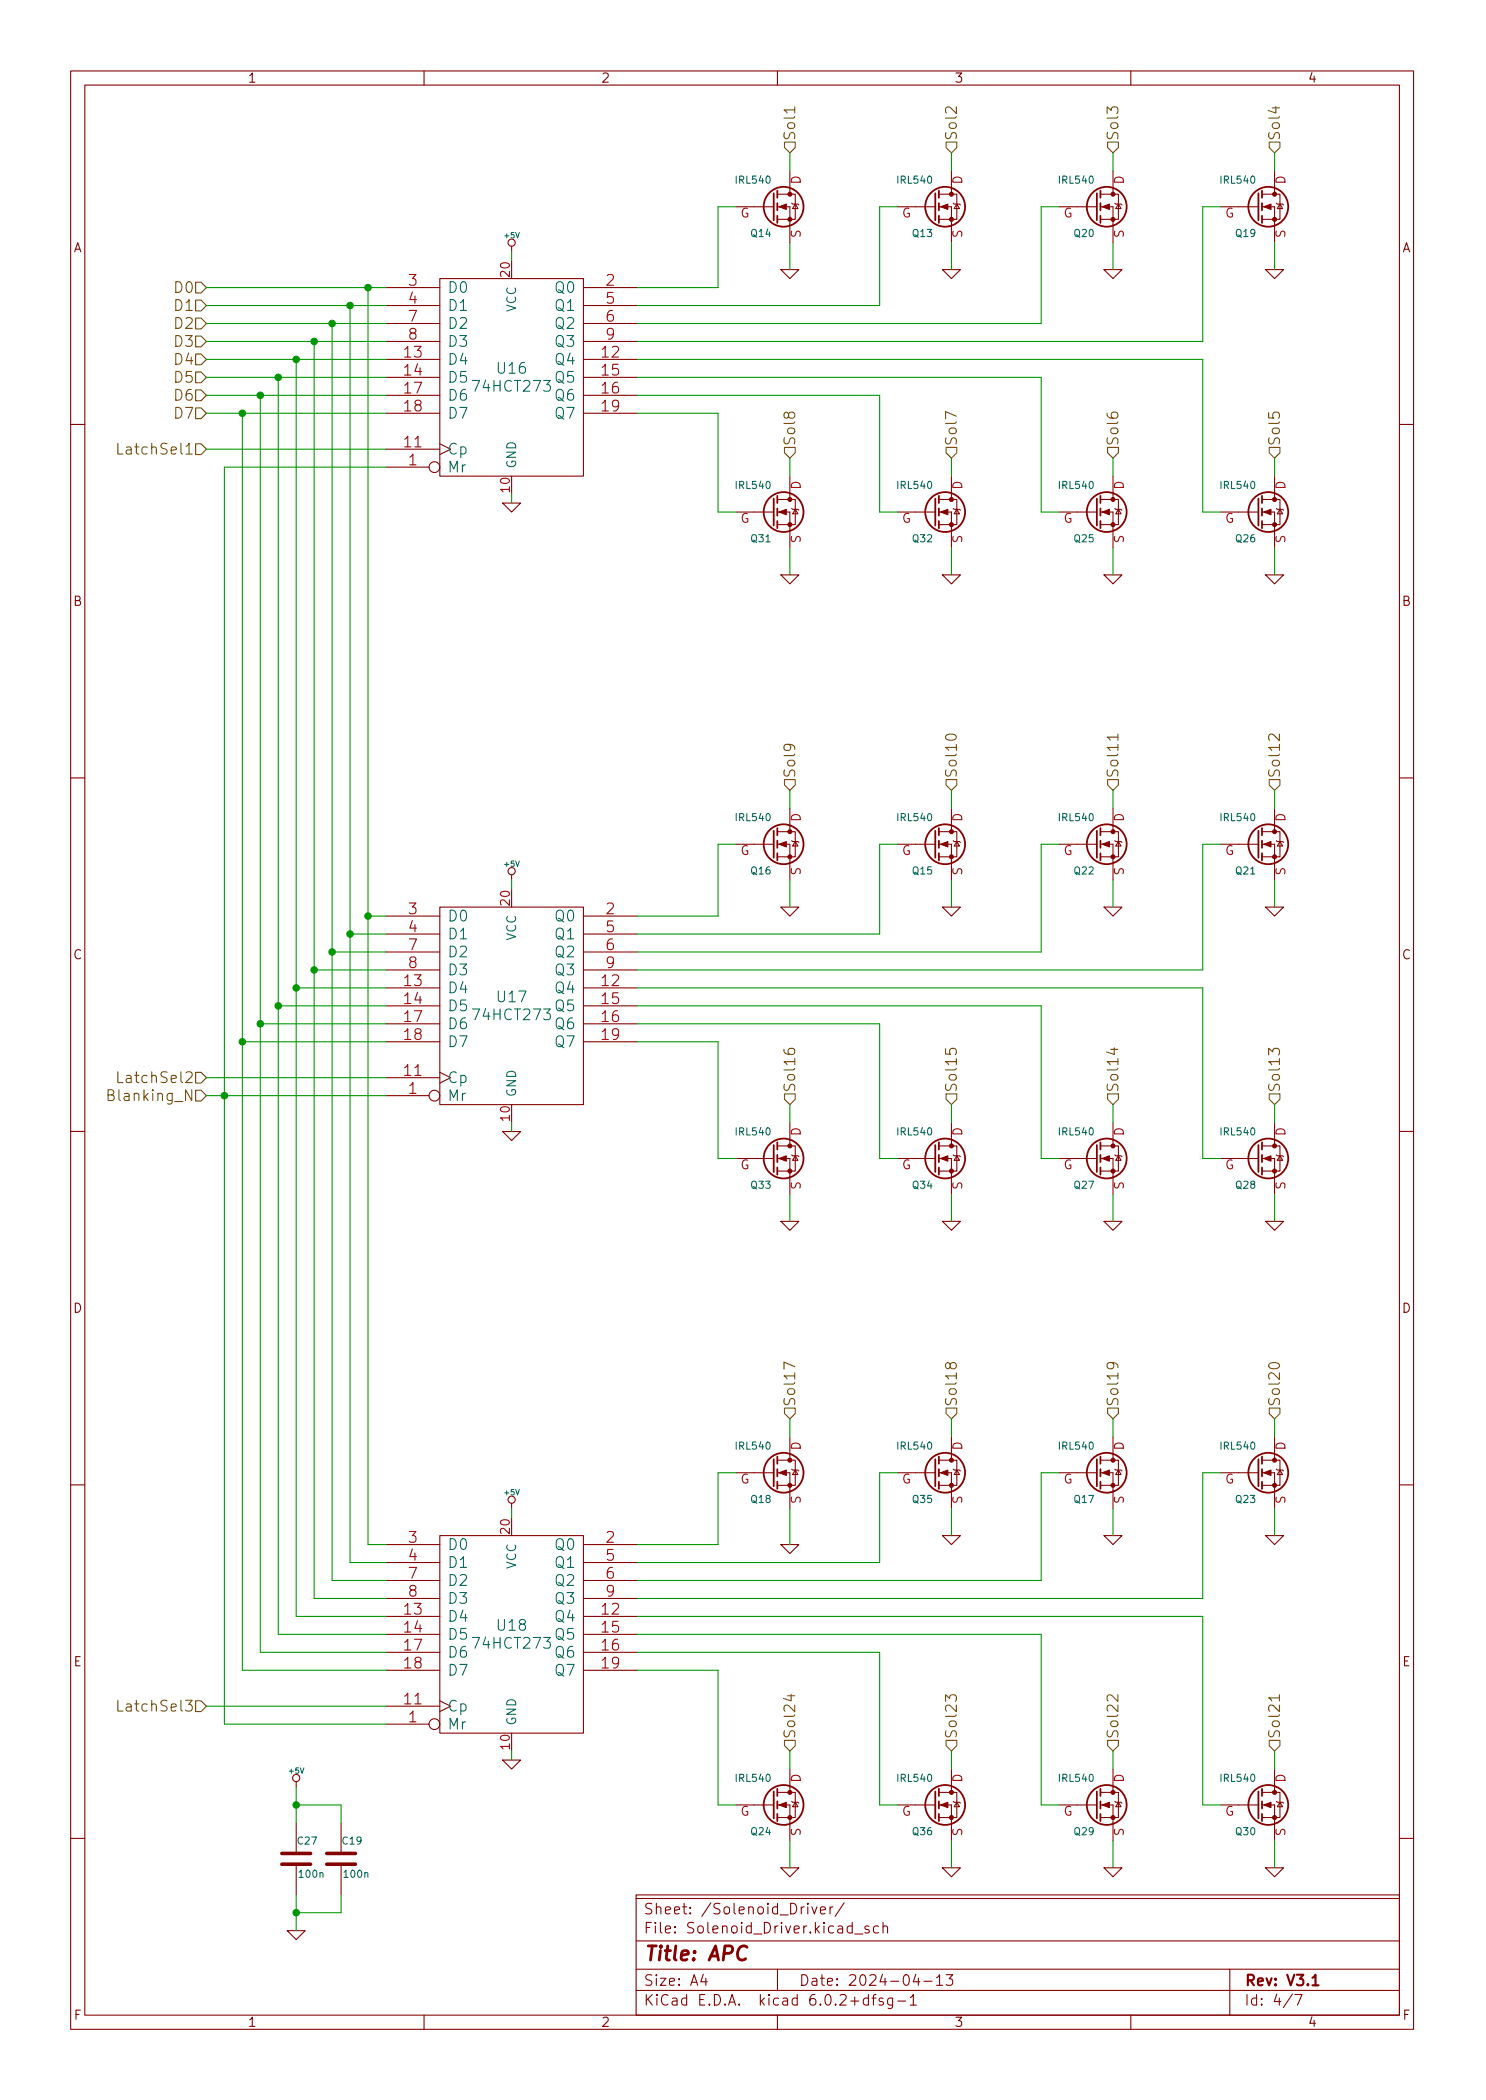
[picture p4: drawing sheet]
<svg xmlns="http://www.w3.org/2000/svg" width="210mm" height="297mm" viewBox="0 0 210 297" stroke-linecap="round" stroke-linejoin="round" font-family="sans-serif">
<g fill="none" stroke="#840000" stroke-width=".15">
<path d="M10 10h190v277h-190zM12 12h186v273h-186zM60 10v2M110 10v2M160 10v2M62.2 39.4h20.3v27.9h-20.3zM72.4 34.8v.8M104.1 29.2h5.4M110 29.2h1.8v5.1M110 27.5h1.8M110.5 38.1h2.5l-1.2 1.3zM111.8 27.5h.7v3.5h-2.5"/>
<path d="M111.8 24.2v3.3M112 28.7l.1 .2h.8l.1 .1M112.5 28.9l.4 .6h-.8zM127 29.2h5.3M132.8 29.2h1.8v5.1M132.8 27.5h1.8M133.3 38.1h2.6l-1.3 1.3zM134.6 27.5h.8v3.5h-2.6M134.6 24.2v3.3M134.9 28.7l.1 .2h.8l.1 .1M135.4 28.9l.4 .6h-.8zM149.9 29.2h5.3"/>
<path d="M155.7 29.2h1.8v5.1M155.7 27.5h1.8M156.2 38.1h2.5l-1.2 1.3zM157.5 27.5h.7v3.5h-2.5M157.5 24.2v3.3M157.7 28.7l.2 .2h.7l.1 .1M158.2 28.9l.4 .6h-.7zM172.7 29.2h5.4M178.6 29.2h1.7v5.1M178.6 27.5h1.7M179.1 38.1h2.5l-1.3 1.3zM180.3 27.5h.8v3.5h-2.5"/>
<path d="M180.3 24.2v3.3M180.6 28.7l.1 .2h.8l.1 .1M181.1 28.9l.4 .6h-.8zM54.6 50.8h7.6M54.6 53.4h7.6M54.6 55.9h7.6M54.6 58.5h7.6M54.6 40.7h7.6M54.6 43.2h7.6M54.6 45.8h7.6M54.6 48.3h7.6M82.5 50.8h7.7"/>
<path d="M82.5 53.4h7.7M82.5 55.9h7.7M82.5 58.5h7.7M82.5 40.7h7.7M82.5 43.2h7.7M82.5 45.8h7.7M82.5 48.3h7.7M10 60h2M54.6 66.1h6.1M54.6 63.5h7.6M62.2 62.8l1.6 .7-1.6 .8M71.1 71.2h2.6l-1.3 1.2z"/>
<path d="M104.1 72.4h5.4M110 72.4h1.8v5.1M110 70.6h1.8M111.8 70.6h.7v3.6h-2.5M111.8 67.3v3.3M112 71.9l.1 .1h.8l.1 .2M112.5 72l.4 .7h-.8zM127 72.4h5.3M132.8 72.4h1.8v5.1M132.8 70.6h1.8M134.6 70.6h.8v3.6h-2.6M134.6 67.3v3.3"/>
<path d="M134.9 71.9l.1 .1h.8l.1 .2M135.4 72l.4 .7h-.8zM149.9 72.4h5.3M155.7 72.4h1.8v5.1M155.7 70.6h1.8M157.5 70.6h.7v3.6h-2.5M157.5 67.3v3.3M157.7 71.9l.2 .1h.7l.1 .2M158.2 72l.4 .7h-.7zM172.7 72.4h5.4M178.6 72.4h1.7v5.1M178.6 70.6h1.7"/>
<path d="M180.3 70.6h.8v3.6h-2.5M180.3 67.3v3.3M180.6 71.9l.1 .1h.8l.1 .2M181.1 72l.4 .7h-.8zM198 60h2M110.5 81.3h2.5l-1.2 1.3zM133.3 81.3h2.6l-1.3 1.3zM156.2 81.3h2.5l-1.2 1.3zM179.1 81.3h2.5l-1.3 1.3zM10 110h2M104.1 119.4h5.4M110 119.4h1.8v5.1"/>
<path d="M110 117.6h1.8M111.8 117.6h.7v3.6h-2.5M111.8 114.3v3.3M112 118.9l.1 .1h.8l.1 .2M112.5 119l.4 .7h-.8zM127 119.4h5.3M132.8 119.4h1.8v5.1M132.8 117.6h1.8M134.6 117.6h.8v3.6h-2.6M134.6 114.3v3.3M134.9 118.9l.1 .1h.8l.1 .2M135.4 119l.4 .7h-.8z"/>
<path d="M149.9 119.4h5.3M155.7 119.4h1.8v5.1M155.7 117.6h1.8M157.5 117.6h.7v3.6h-2.5M157.5 114.3v3.3M157.7 118.9l.2 .1h.7l.1 .2M158.2 119l.4 .7h-.7zM172.7 119.4h5.4M178.6 119.4h1.7v5.1M178.6 117.6h1.7M180.3 117.6h.8v3.6h-2.5M180.3 114.3v3.3"/>
<path d="M180.6 118.9l.1 .1h.8l.1 .2M181.1 119l.4 .7h-.8zM198 110h2M54.6 139.7h7.6M54.6 129.6h7.6M54.6 132.1h7.6M54.6 134.7h7.6M54.6 137.2h7.6M62.2 128.3h20.3v27.9h-20.3zM72.4 123.7v.8M82.5 139.7h7.7M82.5 129.6h7.7"/>
<path d="M82.5 132.1h7.7M82.5 134.7h7.7M82.5 137.2h7.7M110.5 128.3h2.5l-1.2 1.3zM133.3 128.3h2.6l-1.3 1.3zM156.2 128.3h2.5l-1.2 1.3zM179.1 128.3h2.5l-1.3 1.3zM54.6 155h6.1M54.6 152.4h7.6M54.6 142.3h7.6M54.6 144.8h7.6M54.6 147.4h7.6"/>
<path d="M62.2 151.7l1.6 .7-1.6 .8M82.5 142.3h7.7M82.5 144.8h7.7M82.5 147.4h7.7M111.8 158.8v3.3M134.6 158.8v3.3M157.5 158.8v3.3M180.3 158.8v3.3M10 160h2M71.1 160.1h2.6l-1.3 1.2zM104.1 163.9h5.4M110 163.9h1.8v5"/>
<path d="M110 162.1h1.8M110.5 172.8h2.5l-1.2 1.2zM111.8 162.1h.7v3.5h-2.5M112 163.4l.1 .1h.8l.1 .1M112.5 163.5l.4 .6h-.8zM127 163.9h5.3M132.8 163.9h1.8v5M132.8 162.1h1.8M133.3 172.8h2.6l-1.3 1.2zM134.6 162.1h.8v3.5h-2.6M134.9 163.4l.1 .1h.8l.1 .1M135.4 163.5l.4 .6h-.8z"/>
<path d="M149.9 163.9h5.3M155.7 163.9h1.8v5M155.7 162.1h1.8M156.2 172.8h2.5l-1.2 1.2zM157.5 162.1h.7v3.5h-2.5M157.7 163.4l.2 .1h.7l.1 .1M158.2 163.5l.4 .6h-.7zM172.7 163.9h5.4M178.6 163.9h1.7v5M178.6 162.1h1.7M179.1 172.8h2.5l-1.3 1.2zM180.3 162.1h.8v3.5h-2.5"/>
<path d="M180.6 163.4l.1 .1h.8l.1 .1M181.1 163.5l.4 .6h-.8zM198 160h2M10 210h2M54.6 218.5h7.6M62.2 217.2h20.3v27.9h-20.3zM72.4 212.6v.8M82.5 218.5h7.7M104.1 208.3h5.4M110 208.3h1.8v5.1M110 206.5h1.8M110.5 218.5h2.5l-1.2 1.2z"/>
<path d="M111.8 206.5h.7v3.6h-2.5M111.8 203.2v3.3M112 207.8l.1 .1h.8l.1 .2M112.5 207.9l.4 .7h-.8zM127 208.3h5.3M132.8 208.3h1.8v5.1M132.8 206.5h1.8M133.3 217.2h2.6l-1.3 1.3zM134.6 206.5h.8v3.6h-2.6M134.6 203.2v3.3M134.9 207.8l.1 .1h.8l.1 .2M135.4 207.9l.4 .7h-.8z"/>
<path d="M149.9 208.3h5.3M155.7 208.3h1.8v5.1M155.7 206.5h1.8M156.2 217.2h2.5l-1.2 1.3zM157.5 206.5h.7v3.6h-2.5M157.5 203.2v3.3M157.7 207.8l.2 .1h.7l.1 .2M158.2 207.9l.4 .7h-.7zM172.7 208.3h5.4M178.6 208.3h1.7v5.1M178.6 206.5h1.7M179.1 217.2h2.5l-1.3 1.3z"/>
<path d="M180.3 206.5h.8v3.6h-2.5M180.3 203.2v3.3M180.6 207.8l.1 .1h.8l.1 .2M181.1 207.9l.4 .7h-.8zM198 210h2M54.6 228.6h7.6M54.6 231.2h7.6M54.6 233.7h7.6M54.6 236.3h7.6M54.6 221h7.6M54.6 223.6h7.6M54.6 226.1h7.6"/>
<path d="M82.5 228.6h7.7M82.5 231.2h7.7M82.5 233.7h7.7M82.5 236.3h7.7M82.5 221h7.7M82.5 223.6h7.7M82.5 226.1h7.7M41.9 252v.8M41.9 257.8v4.4M48.3 257.8v4.4M54.6 243.9h6.1M54.6 241.3h7.6"/>
<path d="M62.2 240.6l1.6 .7-1.6 .8M71.1 249h2.6l-1.3 1.2zM104.1 255.3h5.4M110 255.3h1.8v5.1M110 253.5h1.8M111.8 253.5h.7v3.6h-2.5M111.8 250.2v3.3M112 254.8l.1 .1h.8l.1 .2M112.5 254.9l.4 .7h-.8zM127 255.3h5.3M132.8 255.3h1.8v5.1M132.8 253.5h1.8"/>
<path d="M134.6 253.5h.8v3.6h-2.6M134.6 250.2v3.3M134.9 254.8l.1 .1h.8l.1 .2M135.4 254.9l.4 .7h-.8zM149.9 255.3h5.3M155.7 255.3h1.8v5.1M155.7 253.5h1.8M157.5 253.5h.7v3.6h-2.5M157.5 250.2v3.3M157.7 254.8l.2 .1h.7l.1 .2M158.2 254.9l.4 .7h-.7zM172.7 255.3h5.4"/>
<path d="M178.6 255.3h1.7v5.1M178.6 253.5h1.7M180.3 253.5h.8v3.6h-2.5M180.3 250.2v3.3M180.6 254.8l.1 .1h.8l.1 .2M181.1 254.9l.4 .7h-.8zM10 260h2M40.6 273.1h2.6l-1.3 1.3zM41.9 263.7v4.3M48.3 263.7v4.3M90 268h108v17h-108zM90 278.5h108"/>
<path d="M90 274.5h108M90 268.5h108M99.5 279.2l-.3 1.1h.9M99.9 279.8v1M110 278.5v3M110.5 264.2h2.5l-1.2 1.3zM114.9 269.7l.3 1 .4-1M116.1 270.2l.7-.1-.1-.3-.4-.1-.2 .2 .1 .7 .1 .1 .4-.1M117.4 269.7v1M117.9 269.7l-.3 .1-.2 .2M119.4 269.1l-1.2 2M120.9 273.6h1.2"/>
<path d="M122.9 272.5l-.3-.1-.2 .2v.2l.5 .2 .1 .1-.1 .2-.1 .1-.4-.1M124.3 272.5l-.4-.1-.3 .3v.4l.1 .2 .2 .1 .4-.1M124.9 272.6a.37 .37 0 0 1 .7 0v.8M124.9 271.9v1.5M129.6 279.2l-.4 1.1h1M129.9 279.8v1M132.5 279.7l.4-.4v1.5M133.3 264.2h2.6l-1.3 1.3zM133.9 279.3h.9l-.5 .6a.41 .41 0 0 1 .5 .3v.3l-.1 .2-.6 .1-.2-.1M156.2 264.2h2.5l-1.2 1.3zM174 278.5v6.5M179.1 264.2h2.5l-1.3 1.3z"/>
<path d="M198 260h2M60 285v2M90 281.5h108M110 285v2M122.9 282.7l-.5-.1-.2 .3v.4l.1 .2 .1 .1 .5-.1M122.9 282.1v1.5M123.4 282.6h.5M123.9 282.1l-.2 .1-.1 .1v1.3M124.9 282.7l-.3-.1-.2 .2v.2l.5 .2 .1 .1-.1 .2-.1 .1-.4-.1M126.3 282.6v1.2a.41 .41 0 0 1-.6 .2M126.3 282.7l-.4-.1-.3 .3v.4l.1 .2 .2 .1 .4-.1M127 283h1.2"/>
<path d="M128.8 282.5l.4-.4v1.5M128.8 283.6h.9M130.7 280.2h1.2M132.5 280.8h.9M160 285v2M182.9 282l-1.3 2M183.2 282.1h1l-.6 1.5"/>
<circle cx="72.4" cy="34.3" r=".51"/>
<circle cx="61.5" cy="66.1" r=".76"/>
<circle cx="72.4" cy="123.2" r=".51"/>
<circle cx="61.5" cy="155" r=".76"/>
<circle cx="72.4" cy="212.1" r=".51"/>
<circle cx="41.9" cy="251.5" r=".51"/>
<circle cx="61.5" cy="243.9" r=".76"/>
</g>
<path d="M185.7 279.7l.4-.4v1.5M185.7 280.8h.9" fill="none" stroke="#840000" stroke-width=".3"/>
<path d="M105.7 275.4a.8 .8 0 0 0-.9-.1 .8 .8 0 0 0-.4 .8 .76 .76 0 0 0 .1 .9 .76 .76 0 0 0 .9 .1h.1" fill="none" stroke="#840000" stroke-width=".4"/>
<g fill="none" stroke="#840000" stroke-width=".25">
<path d="M109.5 27.3v3.9M110 27v1M110 28.7v1.1M110 30.5v1M132.3 27.3v3.9M132.8 27v1M132.8 28.7v1.1M132.8 30.5v1M155.2 27.3v3.9M155.7 27v1M155.7 28.7v1.1M155.7 30.5v1"/>
<path d="M178.1 27.3v3.9M178.6 27v1M178.6 28.7v1.1M178.6 30.5v1M109.5 70.5v3.8M110 70.1v1.1M110 71.9v1M110 73.7v1M132.3 70.5v3.8M132.8 70.1v1.1M132.8 71.9v1M132.8 73.7v1"/>
<path d="M155.2 70.5v3.8M155.7 70.1v1.1M155.7 71.9v1M155.7 73.7v1M178.1 70.5v3.8M178.6 70.1v1.1M178.6 71.9v1M178.6 73.7v1M109.5 117.5v3.8M110 117.1v1M110 118.9v1M132.3 117.5v3.8"/>
<path d="M132.8 117.1v1M132.8 118.9v1M155.2 117.5v3.8M155.7 117.1v1M155.7 118.9v1M178.1 117.5v3.8M178.6 117.1v1M178.6 118.9v1M110 120.7v1M132.8 120.7v1M155.7 120.7v1M178.6 120.7v1"/>
<path d="M109.5 162v3.8M110 161.6v1M110 163.4v1M110 165.1v1.1M132.3 162v3.8M132.8 161.6v1M132.8 163.4v1M132.8 165.1v1.1M155.2 162v3.8M155.7 161.6v1M155.7 163.4v1M155.7 165.1v1.1"/>
<path d="M178.1 162v3.8M178.6 161.6v1M178.6 163.4v1M178.6 165.1v1.1M109.5 206.4v3.8M110 206v1M110 207.8v1M110 209.6v1M132.3 206.4v3.8M132.8 206v1M132.8 207.8v1M132.8 209.6v1"/>
<path d="M155.2 206.4v3.8M155.7 206v1M155.7 207.8v1M155.7 209.6v1M178.1 206.4v3.8M178.6 206v1M178.6 207.8v1M178.6 209.6v1M109.5 253.4v3.8M110 253v1M110 254.8v1M110 256.6v1"/>
<path d="M132.3 253.4v3.8M132.8 253v1M132.8 254.8v1M132.8 256.6v1M155.2 253.4v3.8M155.7 253v1M155.7 254.8v1M155.7 256.6v1M178.1 253.4v3.8M178.6 253v1M178.6 254.8v1M178.6 256.6v1"/>
<circle cx="110.9" cy="29.2" r="2.82"/>
<circle cx="133.7" cy="29.2" r="2.82"/>
<circle cx="156.6" cy="29.2" r="2.82"/>
<circle cx="179.5" cy="29.2" r="2.82"/>
<circle cx="110.9" cy="72.4" r="2.82"/>
<circle cx="133.7" cy="72.4" r="2.82"/>
<circle cx="156.6" cy="72.4" r="2.82"/>
<circle cx="179.5" cy="72.4" r="2.82"/>
<circle cx="110.9" cy="119.4" r="2.82"/>
<circle cx="133.7" cy="119.4" r="2.82"/>
<circle cx="156.6" cy="119.4" r="2.82"/>
<circle cx="179.5" cy="119.4" r="2.82"/>
<circle cx="110.9" cy="163.9" r="2.82"/>
<circle cx="133.7" cy="163.9" r="2.82"/>
<circle cx="156.6" cy="163.9" r="2.82"/>
<circle cx="179.5" cy="163.9" r="2.82"/>
<circle cx="110.9" cy="208.3" r="2.82"/>
<circle cx="133.7" cy="208.3" r="2.82"/>
<circle cx="156.6" cy="208.3" r="2.82"/>
<circle cx="179.5" cy="208.3" r="2.82"/>
<circle cx="110.9" cy="255.3" r="2.82"/>
<circle cx="133.7" cy="255.3" r="2.82"/>
<circle cx="156.6" cy="255.3" r="2.82"/>
<circle cx="179.5" cy="255.3" r="2.82"/>
</g>
<g fill="#840000" stroke="#840000" stroke-width=".15">
<path d="M156 72.4l1-.4v.8z"/>
<path d="M110.2 255.3l1.1-.4v.8z"/>
<path d="M178.8 119.4l1-.4v.8z"/>
<path d="M110.2 72.4l1.1-.4v.8z"/>
<path d="M178.8 208.3l1-.4v.8z"/>
<path d="M110.2 208.3l1.1-.4v.8z"/>
<path d="M133.1 208.3l1-.4v.8z"/>
<path d="M178.8 72.4l1-.4v.8z"/>
<path d="M178.8 29.2l1-.3v.7z"/>
<path d="M133.1 72.4l1-.4v.8z"/>
<path d="M178.8 255.3l1-.4v.8z"/>
<path d="M156 119.4l1-.4v.8z"/>
<path d="M156 208.3l1-.4v.8z"/>
<path d="M156 255.3l1-.4v.8z"/>
<path d="M110.2 119.4l1.1-.4v.8z"/>
<path d="M133.1 255.3l1-.4v.8z"/>
<path d="M133.1 119.4l1-.4v.8z"/>
<path d="M156 29.2l1-.3v.7z"/>
<path d="M110.2 29.2l1.1-.3v.7z"/>
<path d="M156 163.9l1-.4v.7z"/>
<path d="M133.1 29.2l1-.3v.7z"/>
<path d="M110.2 163.9l1.1-.4v.7z"/>
<path d="M133.1 163.9l1-.4v.7z"/>
<path d="M178.8 163.9l1-.4v.7z"/>
<circle cx="157.5" cy="74.2" r=".28"/>
<circle cx="157.5" cy="70.6" r=".28"/>
<circle cx="111.8" cy="257.1" r=".28"/>
<circle cx="111.8" cy="253.5" r=".28"/>
<circle cx="180.3" cy="121.2" r=".28"/>
<circle cx="180.3" cy="117.6" r=".28"/>
<circle cx="111.8" cy="74.2" r=".28"/>
<circle cx="111.8" cy="70.6" r=".28"/>
<circle cx="180.3" cy="210.1" r=".28"/>
<circle cx="180.3" cy="206.5" r=".28"/>
<circle cx="111.8" cy="210.1" r=".28"/>
<circle cx="111.8" cy="206.5" r=".28"/>
<circle cx="134.6" cy="210.1" r=".28"/>
<circle cx="134.6" cy="206.5" r=".28"/>
<circle cx="180.3" cy="74.2" r=".28"/>
<circle cx="180.3" cy="70.6" r=".28"/>
<circle cx="180.3" cy="31" r=".28"/>
<circle cx="180.3" cy="27.5" r=".28"/>
<circle cx="134.6" cy="74.2" r=".28"/>
<circle cx="134.6" cy="70.6" r=".28"/>
<circle cx="180.3" cy="257.1" r=".28"/>
<circle cx="180.3" cy="253.5" r=".28"/>
<circle cx="157.5" cy="121.2" r=".28"/>
<circle cx="157.5" cy="117.6" r=".28"/>
<circle cx="157.5" cy="210.1" r=".28"/>
<circle cx="157.5" cy="206.5" r=".28"/>
<circle cx="157.5" cy="257.1" r=".28"/>
<circle cx="157.5" cy="253.5" r=".28"/>
<circle cx="111.8" cy="121.2" r=".28"/>
<circle cx="111.8" cy="117.6" r=".28"/>
<circle cx="134.6" cy="257.1" r=".28"/>
<circle cx="134.6" cy="253.5" r=".28"/>
<circle cx="134.6" cy="121.2" r=".28"/>
<circle cx="134.6" cy="117.6" r=".28"/>
<circle cx="157.5" cy="31" r=".28"/>
<circle cx="157.5" cy="27.5" r=".28"/>
<circle cx="111.8" cy="31" r=".28"/>
<circle cx="111.8" cy="27.5" r=".28"/>
<circle cx="157.5" cy="165.6" r=".28"/>
<circle cx="157.5" cy="162.1" r=".28"/>
<circle cx="134.6" cy="31" r=".28"/>
<circle cx="134.6" cy="27.5" r=".28"/>
<circle cx="111.8" cy="165.6" r=".28"/>
<circle cx="111.8" cy="162.1" r=".28"/>
<circle cx="134.6" cy="165.6" r=".28"/>
<circle cx="134.6" cy="162.1" r=".28"/>
<circle cx="180.3" cy="165.6" r=".28"/>
<circle cx="180.3" cy="162.1" r=".28"/>
</g>
<path d="M39.9 263.7h4M39.9 262.2h4M46.2 263.7h4.1M46.2 262.2h4.1" fill="none" stroke="#840000" stroke-width=".51"/>
<g fill="none" stroke="#725600" stroke-width=".15">
<path d="M112.4 15.1v.9M180.5 15v1l-1.1-.4M27.7 39.9h.7l.8 .8-.8 .7h-.7zM111 20.1h1.5v.8l-.7 .7-.8-.7zM133.9 20.1h1.5v.8l-.8 .7-.7-.7zM156.7 20.1h1.5v.8l-.7 .7-.8-.7zM179.6 20.1h1.5v.8l-.8 .7-.7-.7zM27.7 45h.7l.8 .8-.8 .7h-.7zM27.7 55.2h.7l.8 .7-.8 .8h-.7zM27.7 57.7h.7l.8 .8-.8 .7h-.7zM27.7 42.5h.7l.8 .7-.8 .8h-.7zM27.7 50.1h.7l.8 .7-.8 .8h-.7z"/>
<path d="M27.7 52.6h.7l.8 .8-.8 .7h-.7zM27.7 47.5h.7l.8 .8-.8 .8h-.7zM135.3 58.9l-1.5-.7v1M16.7 62.7v1.5h.7M27.7 62.8h.7l.8 .7-.8 .8h-.7zM111 63.3h1.5v.7l-.7 .8-.8-.8zM133.9 63.3h1.5v.7l-.8 .8-.7-.8zM156.7 63.3h1.5v.7l-.7 .8-.8-.8zM179.6 63.3h1.5v.7l-.8 .8-.7-.8zM111 110.3h1.5v.7l-.7 .8-.8-.8zM133.9 110.3h1.5v.7l-.8 .8-.7-.8zM133.9 104a1.04 1.04 0 0 1 1.4 .2v.1a.95 .95 0 0 1-1.5 0z"/>
<path d="M156.7 110.3h1.5v.7l-.7 .8-.8-.8zM158.2 104.3h-1.6l.5 .4M158.2 103.8v.9M179.6 110.3h1.5v.7l-.8 .8-.7-.8zM181 103.8v1l-.8-.9a.41 .41 0 0 0-.7 .2v.4l.2 .2M15.3 154.9l.6-.1a.36 .36 0 0 0 .2-.4 .36 .36 0 0 0-.3-.3h-.5v1.6h.6a.41 .41 0 0 0 .3-.5 .41 .41 0 0 0-.4-.3M16.7 151.6v1.5h.7M27.7 154.2h.7l.8 .8-.8 .7h-.7zM27.7 151.7h.7l.8 .7-.8 .8h-.7zM110.9 148.4a.6 .6 0 0 0 .7 .8h.6l.2-.2v-.4l-.1-.2-.5-.1-.2 .1-.1 .5 .3 .3M111 154.7h1.5v.8l-.7 .7-.8-.7zM133.8 148.4v.7l.7 .1-.1-.3v-.5l.3-.1 .5 .1 .1 .2v.3l-.1 .3"/>
<path d="M133.9 154.7h1.5v.8l-.8 .7-.7-.7zM156.7 154.7h1.5v.8l-.7 .7-.8-.7zM157.2 148.4h1M157.7 148.2v1l-1.1-.4M179.5 149.2v-.9l.6 .5a.41 .41 0 0 1 .3-.5h.3l.3 .1v.6l-.1 .2M179.6 154.7h1.5v.8l-.8 .7-.7-.7zM111 199.2h1.5v.7l-.7 .8-.8-.8zM112.4 193.3l-1.5-.6v1M133.9 199.2h1.5v.7l-.8 .8-.7-.8zM134.4 193l.3-.3h.3l.3 .3v.3l-.1 .2-.5 .1-.3-.3v-.4a.32 .32 0 0 0-.4-.2 .32 .32 0 0 0-.2 .3v.3l.1 .2a.31 .31 0 0 0 .4 .1 .31 .31 0 0 0 .1-.3M156.7 199.2h1.5v.7l-.7 .8-.8-.8zM157.3 192.7l.3 .3-.1 .5-.2 .1h-.4l-.2-.1-.1-.5 .2-.2a1.01 1.01 0 0 1 1.4 .4v.3"/>
<path d="M179.6 199.2h1.5v.7l-.8 .8-.7-.8zM179.7 192.9a1.04 1.04 0 0 1 1.3 .2v.1a.95 .95 0 0 1-1.5 0zM111.4 239.9h1M111.9 239.7v.9l-1-.4M158.2 239.7v1l-.9-.9a.41 .41 0 0 0-.7 .2v.4l.2 .2M181 239.7v.9M16.7 240.5v1.5h.7M27.7 240.6h.7l.8 .7-.8 .8h-.7zM111 246.2h1.5v.7l-.7 .8-.8-.8zM133.8 240.7v-1l.6 .5a.41 .41 0 0 1 .3-.5h.3l.2 .2 .1 .5-.1 .3M133.9 246.2h1.5v.7l-.8 .8-.7-.8zM156.7 246.2h1.5v.7l-.7 .8-.8-.8z"/>
<path d="M179.6 246.2h1.5v.7l-.8 .8-.7-.8zM181 240.2h-1.5l.4 .4"/>
</g>
<g fill="none" stroke="#009600" stroke-width=".15">
<path d="M72.4 35.6v1.3M104.1 29.2h-2.5v11.5h-11.4M111.8 21.6v2.6M111.8 34.3v3.8M127 29.2h-2.5v14h-34.3M134.6 21.6v2.6M134.6 34.3v3.8M149.9 29.2h-2.6v16.6h-57.1M157.5 21.6v2.6M157.5 34.3v3.8M172.7 29.2h-2.5v19.1h-80M180.3 21.6v2.6"/>
<path d="M180.3 34.3v3.8M29.2 58.5h25.4M29.2 53.4h25.4M29.2 48.3h25.4M29.2 45.8h25.4M29.2 50.8h25.4M29.2 40.7h25.4M29.2 43.2h25.4M29.2 55.9h25.4M34.3 58.5v177.8h20.3M36.8 55.9v177.8h17.8M39.4 53.4v177.8h15.2"/>
<path d="M41.9 50.8v177.8h12.7M44.4 48.3v177.8h10.2M47 45.8v177.8h7.6M49.5 43.2v177.8h5.1M52.1 40.7v177.8h2.5M90.2 58.5h11.4v13.9h2.5M90.2 55.9h34.3v16.5h2.5M90.2 53.4h57.1v19h2.6M90.2 50.8h80v21.6h2.5M29.2 63.5h25.4M54.6 66.1h-22.9v177.8h22.9M72.4 69.9v1.3"/>
<path d="M111.8 64.8v2.5M111.8 77.5v3.8M134.6 64.8v2.5M134.6 77.5v3.8M157.5 64.8v2.5M157.5 77.5v3.8M180.3 64.8v2.5M180.3 77.5v3.8M104.1 119.4h-2.5v10.2h-11.4M111.8 111.8v2.5M127 119.4h-2.5v12.7h-34.3M134.6 111.8v2.5"/>
<path d="M149.9 119.4h-2.6v15.3h-57.1M157.5 111.8v2.5M172.7 119.4h-2.5v17.8h-80M180.3 111.8v2.5M41.9 139.7h12.7M44.4 137.2h10.2M47 134.7h7.6M49.5 132.1h5.1M52.1 129.6h2.5M72.4 124.5v1.3M90.2 139.7h80v24.2h2.5M111.8 124.5v3.8"/>
<path d="M134.6 124.5v3.8M157.5 124.5v3.8M180.3 124.5v3.8M29.2 155h25.4M29.2 152.4h25.4M34.3 147.4h20.3M36.8 144.8h17.8M39.4 142.3h15.2M72.4 158.8v1.3M90.2 147.4h11.4v16.5h2.5M90.2 144.8h34.3v19.1h2.5M90.2 142.3h57.1v21.6h2.6"/>
<path d="M111.8 156.2v2.6M134.6 156.2v2.6M157.5 156.2v2.6M180.3 156.2v2.6M111.8 168.9v3.9M134.6 168.9v3.9M157.5 168.9v3.9M180.3 168.9v3.9M72.4 213.4v1.3M104.1 208.3h-2.5v10.2h-11.4M111.8 200.7v2.5M111.8 213.4v5.1"/>
<path d="M127 208.3h-2.5v12.7h-34.3M134.6 200.7v2.5M134.6 213.4v3.8M149.9 208.3h-2.6v15.3h-57.1M157.5 200.7v2.5M157.5 213.4v3.8M172.7 208.3h-2.5v17.8h-80M180.3 200.7v2.5M180.3 213.4v3.8M90.2 236.3h11.4v19h2.5M90.2 233.7h34.3v21.6h2.5M90.2 231.2h57.1v24.1h2.6"/>
<path d="M90.2 228.6h80v26.7h2.5M29.2 241.3h25.4M41.9 252.8v5M41.9 255.3h6.4v2.5M72.4 247.7v1.3M111.8 247.7v2.5M134.6 247.7v2.5M157.5 247.7v2.5M180.3 247.7v2.5M41.9 268v5.1M48.3 268v2.5h-6.4M111.8 260.4v3.8"/>
<path d="M134.6 260.4v3.8M157.5 260.4v3.8M180.3 260.4v3.8"/>
</g>
<g fill="#009600" stroke="#009600" stroke-width=".15">
<circle cx="34.3" cy="147.4" r=".46"/>
<circle cx="36.8" cy="144.8" r=".46"/>
<circle cx="31.7" cy="155" r=".46"/>
<circle cx="41.9" cy="139.7" r=".46"/>
<circle cx="44.4" cy="137.2" r=".46"/>
<circle cx="39.4" cy="142.3" r=".46"/>
<circle cx="49.5" cy="132.1" r=".46"/>
<circle cx="52.1" cy="129.6" r=".46"/>
<circle cx="41.9" cy="255.3" r=".46"/>
<circle cx="41.9" cy="270.5" r=".46"/>
<circle cx="49.5" cy="43.2" r=".46"/>
<circle cx="47" cy="45.8" r=".46"/>
<circle cx="52.1" cy="40.7" r=".46"/>
<circle cx="39.4" cy="53.4" r=".46"/>
<circle cx="41.9" cy="50.8" r=".46"/>
<circle cx="34.3" cy="58.5" r=".46"/>
<circle cx="47" cy="134.7" r=".46"/>
<circle cx="44.4" cy="48.3" r=".46"/>
<circle cx="36.8" cy="55.9" r=".46"/>
</g>
<text font-size="2.8" fill="#840000" x="91" y="277.3">Title: APC</text>
<g font-size="2.1" fill="#725600">
<text x="112.5" y="20" transform="rotate(-90 112.5 20)">Sol1</text>
<text x="135.4" y="20" transform="rotate(-90 135.4 20)">Sol2</text>
<text x="158.2" y="20" transform="rotate(-90 158.2 20)">Sol3</text>
<text x="181.1" y="20" transform="rotate(-90 181.1 20)">Sol4</text>
<text x="24.9" y="41.4">D0</text>
<text x="24.9" y="46.5">D2</text>
<text x="24.9" y="44">D1</text>
<text x="24.9" y="51.6">D4</text>
<text x="24.9" y="49.1">D3</text>
<text x="24.9" y="56.7">D6</text>
<text x="24.9" y="59.2">D7</text>
<text x="24.9" y="54.1">D5</text>
<text x="17.5" y="64.3">LatchSel1</text>
<text x="112.5" y="63.2" transform="rotate(-90 112.5 63.2)">Sol8</text>
<text x="135.4" y="63.2" transform="rotate(-90 135.4 63.2)">Sol7</text>
<text x="158.2" y="63.2" transform="rotate(-90 158.2 63.2)">Sol6</text>
<text x="181.1" y="63.2" transform="rotate(-90 181.1 63.2)">Sol5</text>
<text x="112.5" y="110.2" transform="rotate(-90 112.5 110.2)">Sol9</text>
<text x="135.4" y="110.2" transform="rotate(-90 135.4 110.2)">Sol10</text>
<text x="158.2" y="110.2" transform="rotate(-90 158.2 110.2)">Sol11</text>
<text x="181.1" y="110.2" transform="rotate(-90 181.1 110.2)">Sol12</text>
<text x="15.9" y="155.7">Blanking_N</text>
<text x="17.5" y="153.2">LatchSel2</text>
<text x="112.5" y="154.6" transform="rotate(-90 112.5 154.6)">Sol16</text>
<text x="135.4" y="154.6" transform="rotate(-90 135.4 154.6)">Sol15</text>
<text x="158.2" y="154.6" transform="rotate(-90 158.2 154.6)">Sol14</text>
<text x="181.1" y="154.6" transform="rotate(-90 181.1 154.6)">Sol13</text>
<text x="112.5" y="199.1" transform="rotate(-90 112.5 199.1)">Sol17</text>
<text x="135.4" y="199.1" transform="rotate(-90 135.4 199.1)">Sol18</text>
<text x="158.2" y="199.1" transform="rotate(-90 158.2 199.1)">Sol19</text>
<text x="181.1" y="199.1" transform="rotate(-90 181.1 199.1)">Sol20</text>
<text x="17.5" y="242.1">LatchSel3</text>
<text x="112.5" y="246" transform="rotate(-90 112.5 246)">Sol24</text>
<text x="135.4" y="246" transform="rotate(-90 135.4 246)">Sol23</text>
<text x="158.2" y="246" transform="rotate(-90 158.2 246)">Sol22</text>
<text x="181.1" y="246" transform="rotate(-90 181.1 246)">Sol21</text>
</g>
<g font-size="2.1" fill="#a90000">
<text x="57.8" y="40.4">3</text>
<text x="85.8" y="40.4">2</text>
<text x="57.8" y="43">4</text>
<text x="57.8" y="45.5">7</text>
<text x="85.8" y="43">5</text>
<text x="85.8" y="45.5">6</text>
<text x="57.2" y="50.6">13</text>
<text x="57.2" y="53.1">14</text>
<text x="57.8" y="48">8</text>
<text x="85.2" y="50.6">12</text>
<text x="85.2" y="53.1">15</text>
<text x="85.8" y="48">9</text>
<text x="57.2" y="55.7">17</text>
<text x="57.2" y="58.2">18</text>
<text x="85.2" y="55.7">16</text>
<text x="85.2" y="58.2">19</text>
<text x="57.2" y="63.3">11</text>
<text x="57.8" y="65.8">1</text>
<text x="57.8" y="129.3">3</text>
<text x="57.8" y="131.9">4</text>
<text x="85.8" y="129.3">2</text>
<text x="85.8" y="131.9">5</text>
<text x="57.8" y="134.4">7</text>
<text x="57.8" y="136.9">8</text>
<text x="85.8" y="134.4">6</text>
<text x="85.8" y="136.9">9</text>
<text x="57.2" y="139.5">13</text>
<text x="57.2" y="142">14</text>
<text x="85.2" y="139.5">12</text>
<text x="85.2" y="142">15</text>
<text x="57.2" y="144.6">17</text>
<text x="57.2" y="147.1">18</text>
<text x="85.2" y="144.6">16</text>
<text x="85.2" y="147.1">19</text>
<text x="57.2" y="152.2">11</text>
<text x="57.8" y="154.7">1</text>
<text x="57.8" y="218.2">3</text>
<text x="57.8" y="220.8">4</text>
<text x="85.8" y="218.2">2</text>
<text x="85.8" y="220.8">5</text>
<text x="57.8" y="223.3">7</text>
<text x="57.8" y="225.8">8</text>
<text x="85.8" y="223.3">6</text>
<text x="85.8" y="225.8">9</text>
<text x="57.2" y="228.4">13</text>
<text x="57.2" y="230.9">14</text>
<text x="57.2" y="233.5">17</text>
<text x="85.2" y="228.4">12</text>
<text x="85.2" y="230.9">15</text>
<text x="85.2" y="233.5">16</text>
<text x="57.2" y="236">18</text>
<text x="85.2" y="236">19</text>
<text x="57.2" y="241.1">11</text>
<text x="57.8" y="243.6">1</text>
</g>
<g font-size="2.1" fill="#006464">
<text x="63.2" y="41.4">D0</text>
<text x="78.7" y="41.4">Q0</text>
<text x="63.2" y="44">D1</text>
<text x="63.2" y="46.5">D2</text>
<text x="78.7" y="44">Q1</text>
<text x="78.7" y="46.5">Q2</text>
<text x="63.2" y="51.6">D4</text>
<text x="63.2" y="49.1">D3</text>
<text x="70.4" y="52.9">U16</text>
<text x="78.7" y="51.6">Q4</text>
<text x="78.7" y="49.1">Q3</text>
<text x="63.2" y="54.1">D5</text>
<text x="63.2" y="56.7">D6</text>
<text x="63.2" y="59.2">D7</text>
<text x="67.3" y="55.4">74HCT273</text>
<text x="78.7" y="54.1">Q5</text>
<text x="78.7" y="56.7">Q6</text>
<text x="78.7" y="59.2">Q7</text>
<text x="63.2" y="64.3">Cp</text>
<text x="63.2" y="66.8">Mr</text>
<text x="63.2" y="130.3">D0</text>
<text x="78.7" y="130.3">Q0</text>
<text x="63.2" y="132.9">D1</text>
<text x="63.2" y="135.4">D2</text>
<text x="63.2" y="138">D3</text>
<text x="78.7" y="132.9">Q1</text>
<text x="78.7" y="135.4">Q2</text>
<text x="78.7" y="138">Q3</text>
<text x="63.2" y="140.5">D4</text>
<text x="63.2" y="143">D5</text>
<text x="70.4" y="141.8">U17</text>
<text x="78.7" y="140.5">Q4</text>
<text x="78.7" y="143">Q5</text>
<text x="63.2" y="145.6">D6</text>
<text x="63.2" y="148.1">D7</text>
<text x="67.3" y="144.3">74HCT273</text>
<text x="78.7" y="145.6">Q6</text>
<text x="78.7" y="148.1">Q7</text>
<text x="63.2" y="155.7">Mr</text>
<text x="63.2" y="153.2">Cp</text>
<text x="63.2" y="219.2">D0</text>
<text x="63.2" y="221.8">D1</text>
<text x="78.7" y="219.2">Q0</text>
<text x="78.7" y="221.8">Q1</text>
<text x="63.2" y="224.3">D2</text>
<text x="63.2" y="226.9">D3</text>
<text x="78.7" y="224.3">Q2</text>
<text x="78.7" y="226.9">Q3</text>
<text x="63.2" y="229.4">D4</text>
<text x="63.2" y="231.9">D5</text>
<text x="67.3" y="233.2">74HCT273</text>
<text x="70.4" y="230.7">U18</text>
<text x="78.7" y="229.4">Q4</text>
<text x="78.7" y="231.9">Q5</text>
<text x="63.2" y="234.5">D6</text>
<text x="63.2" y="237">D7</text>
<text x="78.7" y="234.5">Q6</text>
<text x="78.7" y="237">Q7</text>
<text x="63.2" y="244.6">Mr</text>
<text x="63.2" y="242.1">Cp</text>
</g>
<g font-size="2.1" fill="#840000">
<text x="91" y="273.5">File: Solenoid_Driver.kicad_sch</text>
<text x="91" y="270.8">Sheet: /Solenoid_Driver/</text>
<text x="91" y="280.9">Size: A4</text>
<text x="113" y="280.9">Date: 2024-04-13</text>
<text x="176" y="280.9">Rev: V3.1</text>
<text x="91" y="283.7">KiCad E.D.A. kicad 6.0.2+dfsg-1</text>
<text x="176" y="283.7">Id: 4/7</text>
</g>
<g font-size="1.8" fill="#840000">
<text x="35" y="11.7">1</text>
<text x="85" y="11.7">2</text>
<text x="135" y="11.7">3</text>
<text x="185" y="11.7">4</text>
<text x="10.3" y="35.7">A</text>
<text x="198.4" y="35.7">A</text>
<text x="10.3" y="85.7">B</text>
<text x="198.4" y="85.7">B</text>
<text x="10.3" y="135.7">C</text>
<text x="198.4" y="135.7">C</text>
<text x="10.3" y="185.7">D</text>
<text x="198.4" y="185.7">D</text>
<text x="10.4" y="235.7">E</text>
<text x="198.4" y="235.7">E</text>
<text x="10.4" y="285.7">F</text>
<text x="35" y="286.7">1</text>
<text x="85" y="286.7">2</text>
<text x="135" y="286.7">3</text>
<text x="185" y="286.7">4</text>
<text x="198.5" y="285.7">F</text>
</g>
<g font-size="1.8" fill="#a90000">
<text x="113.3" y="26.1" transform="rotate(-90 113.3 26.1)">D</text>
<text x="136.1" y="26.1" transform="rotate(-90 136.1 26.1)">D</text>
<text x="159" y="26.1" transform="rotate(-90 159 26.1)">D</text>
<text x="181.9" y="26.1" transform="rotate(-90 181.9 26.1)">D</text>
<text x="104.7" y="30.8">G</text>
<text x="113.3" y="33.6" transform="rotate(-90 113.3 33.6)">S</text>
<text x="127.6" y="30.8">G</text>
<text x="136.1" y="33.6" transform="rotate(-90 136.1 33.6)">S</text>
<text x="150.4" y="30.8">G</text>
<text x="159" y="33.6" transform="rotate(-90 159 33.6)">S</text>
<text x="173.3" y="30.8">G</text>
<text x="181.9" y="33.6" transform="rotate(-90 181.9 33.6)">S</text>
<text x="72.1" y="39.1" transform="rotate(-90 72.1 39.1)">20</text>
<text x="72.1" y="69.6" transform="rotate(-90 72.1 69.6)">10</text>
<text x="113.3" y="69.3" transform="rotate(-90 113.3 69.3)">D</text>
<text x="136.1" y="69.3" transform="rotate(-90 136.1 69.3)">D</text>
<text x="159" y="69.3" transform="rotate(-90 159 69.3)">D</text>
<text x="181.9" y="69.3" transform="rotate(-90 181.9 69.3)">D</text>
<text x="104.7" y="74">G</text>
<text x="113.3" y="76.8" transform="rotate(-90 113.3 76.8)">S</text>
<text x="127.6" y="74">G</text>
<text x="136.1" y="76.8" transform="rotate(-90 136.1 76.8)">S</text>
<text x="150.4" y="74">G</text>
<text x="159" y="76.8" transform="rotate(-90 159 76.8)">S</text>
<text x="173.3" y="74">G</text>
<text x="181.9" y="76.8" transform="rotate(-90 181.9 76.8)">S</text>
<text x="113.3" y="116.2" transform="rotate(-90 113.3 116.2)">D</text>
<text x="136.1" y="116.2" transform="rotate(-90 136.1 116.2)">D</text>
<text x="159" y="116.2" transform="rotate(-90 159 116.2)">D</text>
<text x="181.9" y="116.2" transform="rotate(-90 181.9 116.2)">D</text>
<text x="104.7" y="120.9">G</text>
<text x="113.3" y="123.8" transform="rotate(-90 113.3 123.8)">S</text>
<text x="127.6" y="120.9">G</text>
<text x="136.1" y="123.8" transform="rotate(-90 136.1 123.8)">S</text>
<text x="150.4" y="120.9">G</text>
<text x="159" y="123.8" transform="rotate(-90 159 123.8)">S</text>
<text x="173.3" y="120.9">G</text>
<text x="181.9" y="123.8" transform="rotate(-90 181.9 123.8)">S</text>
<text x="72.1" y="128" transform="rotate(-90 72.1 128)">20</text>
<text x="72.1" y="158.5" transform="rotate(-90 72.1 158.5)">10</text>
<text x="113.3" y="160.7" transform="rotate(-90 113.3 160.7)">D</text>
<text x="136.1" y="160.7" transform="rotate(-90 136.1 160.7)">D</text>
<text x="159" y="160.7" transform="rotate(-90 159 160.7)">D</text>
<text x="181.9" y="160.7" transform="rotate(-90 181.9 160.7)">D</text>
<text x="104.7" y="165.4">G</text>
<text x="127.6" y="165.4">G</text>
<text x="150.4" y="165.4">G</text>
<text x="173.3" y="165.4">G</text>
<text x="113.3" y="168.3" transform="rotate(-90 113.3 168.3)">S</text>
<text x="136.1" y="168.3" transform="rotate(-90 136.1 168.3)">S</text>
<text x="159" y="168.3" transform="rotate(-90 159 168.3)">S</text>
<text x="181.9" y="168.3" transform="rotate(-90 181.9 168.3)">S</text>
<text x="104.7" y="209.8">G</text>
<text x="113.3" y="205.1" transform="rotate(-90 113.3 205.1)">D</text>
<text x="127.6" y="209.8">G</text>
<text x="136.1" y="205.1" transform="rotate(-90 136.1 205.1)">D</text>
<text x="150.4" y="209.8">G</text>
<text x="159" y="205.1" transform="rotate(-90 159 205.1)">D</text>
<text x="173.3" y="209.8">G</text>
<text x="181.9" y="205.1" transform="rotate(-90 181.9 205.1)">D</text>
<text x="113.3" y="212.7" transform="rotate(-90 113.3 212.7)">S</text>
<text x="136.1" y="212.7" transform="rotate(-90 136.1 212.7)">S</text>
<text x="159" y="212.7" transform="rotate(-90 159 212.7)">S</text>
<text x="181.9" y="212.7" transform="rotate(-90 181.9 212.7)">S</text>
<text x="72.1" y="216.9" transform="rotate(-90 72.1 216.9)">20</text>
<text x="72.1" y="247.4" transform="rotate(-90 72.1 247.4)">10</text>
<text x="104.7" y="256.8">G</text>
<text x="113.3" y="252.1" transform="rotate(-90 113.3 252.1)">D</text>
<text x="127.6" y="256.8">G</text>
<text x="136.1" y="252.1" transform="rotate(-90 136.1 252.1)">D</text>
<text x="150.4" y="256.8">G</text>
<text x="159" y="252.1" transform="rotate(-90 159 252.1)">D</text>
<text x="173.3" y="256.8">G</text>
<text x="181.9" y="252.1" transform="rotate(-90 181.9 252.1)">D</text>
<text x="113.3" y="259.7" transform="rotate(-90 113.3 259.7)">S</text>
<text x="136.1" y="259.7" transform="rotate(-90 136.1 259.7)">S</text>
<text x="159" y="259.7" transform="rotate(-90 159 259.7)">S</text>
<text x="181.9" y="259.7" transform="rotate(-90 181.9 259.7)">S</text>
</g>
<g font-size="1.8" fill="#006464">
<text x="73" y="44.2" transform="rotate(-90 73 44.2)">VCC</text>
<text x="73" y="66.3" transform="rotate(-90 73 66.3)">GND</text>
<text x="73" y="133.1" transform="rotate(-90 73 133.1)">VCC</text>
<text x="73" y="155.2" transform="rotate(-90 73 155.2)">GND</text>
<text x="73" y="222" transform="rotate(-90 73 222)">VCC</text>
<text x="73" y="244.1" transform="rotate(-90 73 244.1)">GND</text>
</g>
<g font-size="1.4" fill="#006464">
<text x="104.2" y="26">IRL540</text>
<text x="127.1" y="26">IRL540</text>
<text x="149.9" y="26">IRL540</text>
<text x="172.8" y="26">IRL540</text>
<text x="106.3" y="33.5">Q14</text>
<text x="129.2" y="33.5">Q13</text>
<text x="152" y="33.5">Q20</text>
<text x="174.9" y="33.5">Q19</text>
<text x="104.2" y="69.2">IRL540</text>
<text x="127.1" y="69.2">IRL540</text>
<text x="149.9" y="69.2">IRL540</text>
<text x="172.8" y="69.2">IRL540</text>
<text x="106.3" y="76.7">Q31</text>
<text x="129.2" y="76.7">Q32</text>
<text x="152" y="76.7">Q25</text>
<text x="174.9" y="76.7">Q26</text>
<text x="104.2" y="116.1">IRL540</text>
<text x="127.1" y="116.1">IRL540</text>
<text x="149.9" y="116.1">IRL540</text>
<text x="172.8" y="116.1">IRL540</text>
<text x="106.3" y="123.7">Q16</text>
<text x="129.2" y="123.7">Q15</text>
<text x="152" y="123.7">Q22</text>
<text x="174.9" y="123.7">Q21</text>
<text x="104.2" y="160.6">IRL540</text>
<text x="127.1" y="160.6">IRL540</text>
<text x="149.9" y="160.6">IRL540</text>
<text x="172.8" y="160.6">IRL540</text>
<text x="106.3" y="168.1">Q33</text>
<text x="129.2" y="168.1">Q34</text>
<text x="152" y="168.1">Q27</text>
<text x="174.9" y="168.1">Q28</text>
<text x="104.2" y="205">IRL540</text>
<text x="127.1" y="205">IRL540</text>
<text x="149.9" y="205">IRL540</text>
<text x="172.8" y="205">IRL540</text>
<text x="106.3" y="212.6">Q18</text>
<text x="129.2" y="212.6">Q35</text>
<text x="152" y="212.6">Q17</text>
<text x="174.9" y="212.6">Q23</text>
<text x="104.2" y="252">IRL540</text>
<text x="127.1" y="252">IRL540</text>
<text x="149.9" y="252">IRL540</text>
<text x="172.8" y="252">IRL540</text>
<text x="42.2" y="260.9">C27</text>
<text x="48.5" y="260.9">C19</text>
<text x="106.3" y="259.6">Q24</text>
<text x="129.2" y="259.6">Q36</text>
<text x="152" y="259.6">Q29</text>
<text x="174.9" y="259.6">Q30</text>
<text x="42.4" y="265.6">100n</text>
<text x="48.8" y="265.6">100n</text>
</g>
<g font-size="1.1" fill="#006464">
<text x="71.4" y="33.7">+5V</text>
<text x="71.4" y="122.6">+5V</text>
<text x="71.4" y="211.5">+5V</text>
<text x="41" y="250.9">+5V</text>
</g>
</svg>
